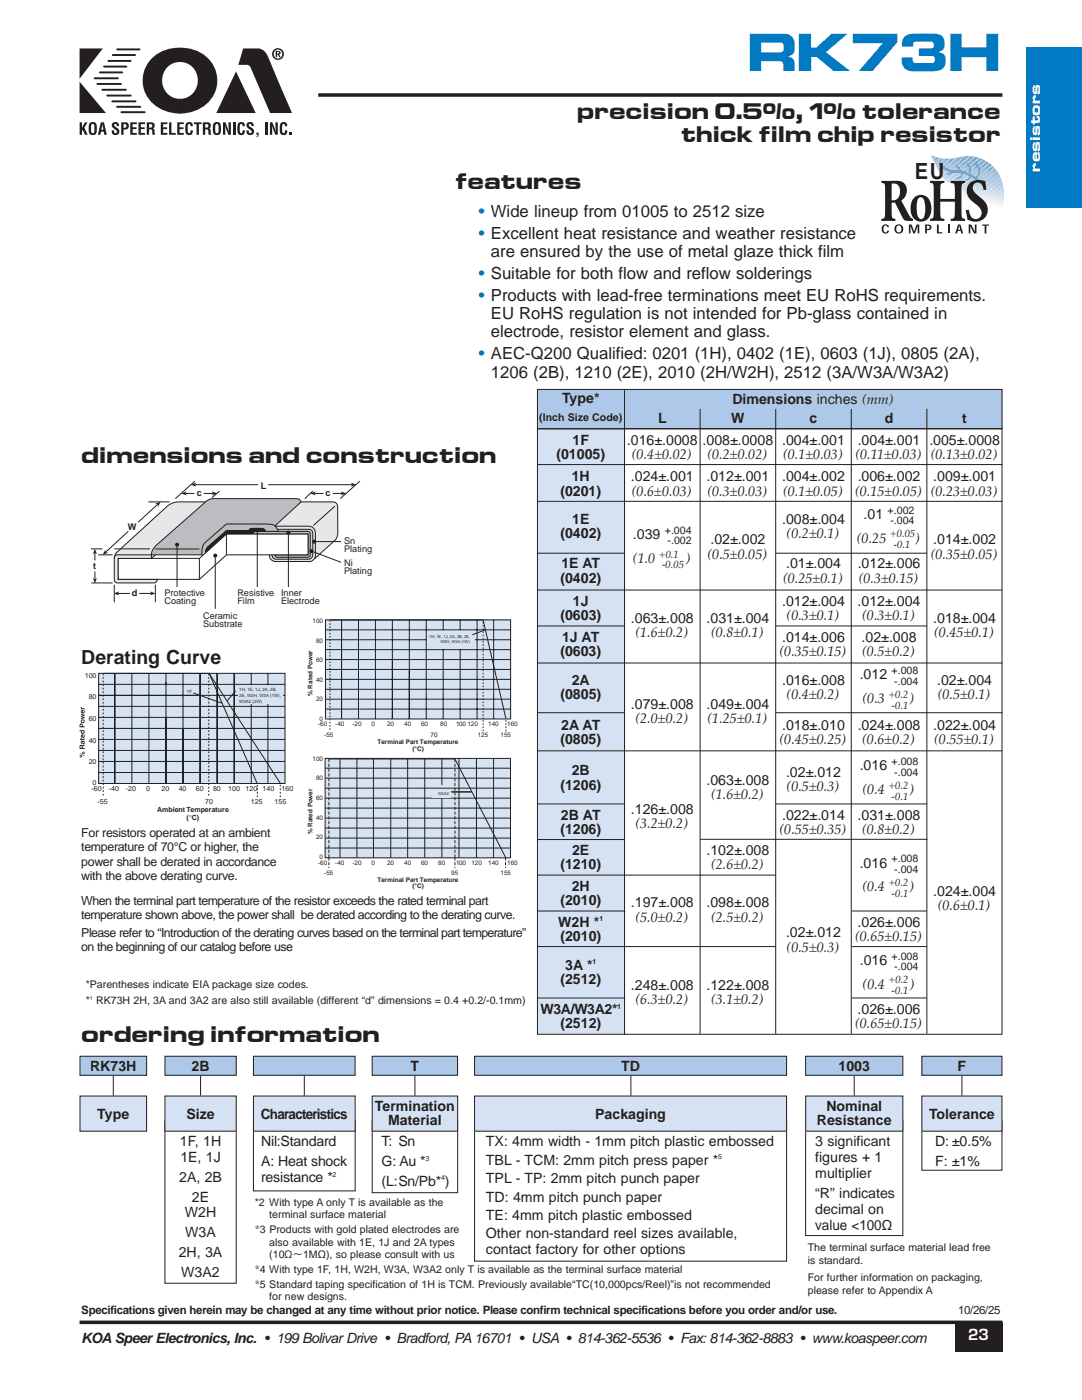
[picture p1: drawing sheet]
<svg xmlns="http://www.w3.org/2000/svg" width="216mm" height="279mm" viewBox="0 0 216 279" stroke-linecap="round" stroke-linejoin="round" font-family="sans-serif">
<path d="M63.5 19h136.5" fill="none" stroke="#231f20" stroke-width=".71" stroke-linecap="butt"/>
<g fill="#231f20">
<path d="M15.9 9.7h4.6l-4.6 6z"/>
<path d="M15.9 16.3l5.2 6.3h-5.2z"/>
<path d="M47.1 14.3l3.9 8.3h-7.8z"/>
<path d="M48.5 9.7h3.1a2.44 2.44 0 0 1 1.9 1.7l4.8 11.2h-4.4l-3.8-9a1.41 1.41 0 0 0-1.8-.7h-.7z"/>
<path d="M30.3 11.6a7.6 7.6 0 0 1 5.6-2.1 1.57 1.57 0 0 1 .7 2.3l-.3 .4-.4 .2a3.7 3.7 0 0 0-3.6 3.6 3.7 3.7 0 0 0 3.6 3.7 1.61 1.61 0 0 1 .7 2.4l-.3 .4a6.2 6.2 0 0 1-4.5-.9 6.3 6.3 0 0 1-1.5-10z"/>
<path d="M35.5 9.7a6.1 6.1 0 0 1 4.4 .8 6.4 6.4 0 0 1 3.4 6.6 6.4 6.4 0 0 1-5.2 5.3l-2.2 .3a1.6 1.6 0 0 1-.6-2.4l.2-.4 .5-.2a3.7 3.7 0 0 0 3.5-3.7 3.7 3.7 0 0 0-3.6-3.6 1.54 1.54 0 0 1-.6-2.3z"/>
<path d="M15.9 24.4h.5v1.1l.5-1.1h.6l-.7 1.1 .7 1.4h-.5l-.5-1-.1 .3v.7h-.5z"/>
<path d="M22.5 24.5a.8 .8 0 0 1 1.2 .4l.1 .3h-.5l-.1-.4-.2-.1-.2 .1v.3a1.91 1.91 0 0 1 1 1.1 .77 .77 0 0 1-.9 .8 .77 .77 0 0 1-.6-1h.5l.1 .5 .3 .1a.36 .36 0 0 0 0-.6l-.6-.4a.72 .72 0 0 1-.1-1.1z"/>
<path d="M26 24.4h1.3v.4h-.8v.6h.7v.4h-.7v.7h.8v.4h-1.3z"/>
<path d="M27.6 24.4h1.3v.4h-.8v.6h.8v.4h-.8v.7h.8v.4h-1.3z"/>
<path d="M32.1 24.4h1.3v.4h-.8v.6h.7v.4h-.7v.7h.8v.4h-1.3z"/>
<path d="M33.7 24.4h.5v2.1h.9v.4h-1.4z"/>
<path d="M35.4 24.4h1.3v.4h-.9v.6h.8v.4h-.8v.7h.9v.4h-1.3z"/>
<path d="M37.2 24.6a.74 .74 0 0 1 .9-.2 .74 .74 0 0 1 .4 .8h-.5l-.1-.4-.1-.1-.3 .1v1.5l.3 .3 .2-.1v-.5h.5a.77 .77 0 0 1-.7 1 .77 .77 0 0 1-.8-.8v-1.1z"/>
<path d="M38.7 24.4h1.5v.4h-.5v2.1h-.5v-2.1h-.5z"/>
<path d="M44.5 24.4h.5l.7 1.9-.1-1.9h.5v2.5h-.5l-.7-1.9 .1 1.9h-.5z"/>
<path d="M46.5 24.4h.5v2.5h-.5z"/>
<path d="M47.6 24.6a.74 .74 0 0 1 .9-.2 .74 .74 0 0 1 .4 .8h-.5l-.1-.4-.1-.1-.3 .1v1.5l.3 .3 .1-.1 .1-.5h.5a.77 .77 0 0 1-.7 1 .77 .77 0 0 1-.8-.8v-1.1z"/>
<path d="M49.4 24.5a.8 .8 0 0 1 1.2 .4v.3h-.4l-.1-.4-.2-.1-.2 .1v.3a1.9 1.9 0 0 1 1 1.1 .77 .77 0 0 1-.9 .8 .77 .77 0 0 1-.6-1h.4l.1 .5 .4 .1a.36 .36 0 0 0-.1-.6l-.5-.4a.72 .72 0 0 1-.1-1.1z"/>
<path d="M51.2 26.5h.4v.6l-.4 .3 .2-.5h-.2z"/>
<path d="M53 24.4h.4v2.5h-.4z"/>
<path d="M53.9 24.4h.4l.7 1.9v-1.9h.4v2.5h-.5l-.6-1.9v1.9h-.4z"/>
<path d="M56 24.6a.74 .74 0 0 1 .9-.2 .74 .74 0 0 1 .4 .8h-.4l-.1-.4-.2-.1-.2 .1-.1 1.5 .3 .3 .2-.1 .1-.5h.4a.77 .77 0 0 1-.6 1 .77 .77 0 0 1-.9-.8v-1.1z"/>
<path d="M57.8 26.5h.4v.4h-.4z"/>
<path d="M54.6 10.8a.88 .88 0 0 1 1.7 0 .88 .88 0 0 1-1.7 0zM54.3 10.8a1.18 1.18 0 0 0 2.3 0 1.18 1.18 0 0 0-2.3 0zM55 10.1v1.3h.3v-.5h.1l.3 .5h.3l-.3-.5 .3-.2-.1-.4zM55.3 10.4h.3l.1 .2-.4 .1z"/>
<path d="M17.9 24.6l-.2 1.2a.86 .86 0 0 0 .8 1.2 .86 .86 0 0 0 .8-1.2v-.3a.86 .86 0 0 0-.3-1.1 .86 .86 0 0 0-1.1 .2zM18.3 24.8l.2-.1 .2 .1 .1 .3v1.2l-.3 .3-.3-.3z"/>
<path d="M20.1 24.4l-.6 2.5h.5l.1-.6h.6l.1 .6h.5l-.5-2.5zM20.4 24.7l.2 1.2h-.4z"/>
<path d="M24.2 24.4v2.5h.4v-1a.77 .77 0 0 0 1.1-.5 .77 .77 0 0 0-.6-1zM24.6 24.8a.39 .39 0 0 1 .6 .3l-.1 .4h-.5z"/>
<path d="M29.3 24.4v2.5h.4l.1-1.1a.45 .45 0 0 1 .5 .2 .45 .45 0 0 1 .1 .5v.4h.5l-.1-.6a.51 .51 0 0 0-.3-.7 .63 .63 0 0 0 .3-.7 .63 .63 0 0 0-.6-.5zM29.7 24.8l.6 .1a.37 .37 0 0 1-.2 .6h-.4z"/>
<path d="M40.5 24.4v2.5h.4l.1-1.1a.45 .45 0 0 1 .5 .2 .45 .45 0 0 1 .1 .5v.4h.5l-.1-.6a.51 .51 0 0 0-.3-.7 .63 .63 0 0 0 .3-.7 .63 .63 0 0 0-.6-.5zM40.9 24.8l.6 .1a.37 .37 0 0 1-.2 .6h-.4z"/>
<path d="M42.7 24.6l-.2 1.2a.86 .86 0 0 0 .8 1.2 .86 .86 0 0 0 .8-1.2v-.3a.86 .86 0 0 0-.4-1.1 .86 .86 0 0 0-1 .2zM43 24.8l.3-.1 .2 .1 .1 .3v1.2l-.3 .3-.3-.3z"/>
</g>
<path d="M18.9 15.6h4.6M19.4 16.8h4.7M19.9 14.5h4.5M20.4 17.9h4.7M20.8 13.3h4.4M21.4 19.1h4.7M21.6 12.2h4.5M22.5 11h4.5M23.4 9.9h4.4M22.4 20.2h4.6M23.4 21.3h4.6M24.2 22.4h4.7" fill="none" stroke="#231f20" stroke-width=".39"/>
<path d="M53.1 105.4l6.5-5.2h6.9a.94 .94 0 0 1 .9 1v5.2l-.2 .8-.3 .6-4.5 4-.7 .3h-6.7l-.7-.3a1.18 1.18 0 0 1-.5-1.1z" fill="#e6e7e9"/>
<path d="M53.1 105.4l6.5-5.2h6.9a.94 .94 0 0 1 .9 1v5.2l-.2 .8-.3 .6-4.5 4-.7 .3h-6.7l-.7-.3a1.18 1.18 0 0 1-.5-1.1z" fill="none" stroke="#231f20" stroke-width=".2"/>
<path d="M55.4 105.6l6.4 .1a.94 .94 0 0 1 .6 1.1v3.9l-.1 .5-.4 .3-6.9 .1-.5-.2-.2-.7z" fill="#d1d2d4"/>
<path d="M55.4 105.6l6.4 .1a.94 .94 0 0 1 .6 1.1v3.9l-.1 .5-.4 .3-6.9 .1-.5-.2-.2-.7z" fill="none" stroke="#231f20" stroke-width=".2"/>
<path d="M50.5 106l11.2 .1 .2 .4-.1 4.5-.3 .2h-6.2l-.2-.1-.3-.4h6.7v-4.1h-11.3z" fill="#bcbdc0"/>
<path d="M50.5 106l11.2 .1 .2 .4-.1 4.5-.3 .2h-6.2l-.2-.1-.3-.4h6.7v-4.1h-11.3z" fill="none" stroke="#231f20" stroke-width=".2"/>
<path d="M40.4 109.3l4.9-4.3 5.1-.1 3.2 .2-.4 .9h-2.3l-.5 .5-.1 .5-4.9 .3-4.4 3.8z" fill="#231f20"/>
<path d="M40.4 109.3l4.9-4.3 5.1-.1 3.2 .2-.4 .9h-2.3l-.5 .5-.1 .5-4.9 .3-4.4 3.8z" fill="none" stroke="#231f20" stroke-width=".2"/>
<path d="M29.5 110.3h11.5v1.4h-11.5z" fill="#fff"/>
<path d="M29.5 110.3h11.5v1.4h-11.5z" fill="none" stroke="#231f20" stroke-width=".2"/>
<path d="M23.3 110.2l9.8-8.9a3.7 3.7 0 0 1 2.6-1.1h5.8l-11.3 11.2h-7.4l.2-.7z" fill="#e6e7e9"/>
<path d="M23.3 110.2l9.8-8.9a3.7 3.7 0 0 1 2.6-1.1h5.8l-11.3 11.2h-7.4l.2-.7z" fill="none" stroke="#231f20" stroke-width=".2"/>
<path d="M31.1 108.9l10.1-8.9 .8-.4 17.2-.1a.85 .85 0 0 1 .9 .7l-5.3 4.8 .7 1h-2.5l-.2-.3-.5-.3-2.1 .1-.3 .1-.2 .3h-4.5l-3.9 3.3-.3 .7v.8h-10.8l.2-.8z" fill="#bcbdc0"/>
<path d="M31.1 108.9l10.1-8.9 .8-.4 17.2-.1a.85 .85 0 0 1 .9 .7l-5.3 4.8 .7 1h-2.5l-.2-.3-.5-.3-2.1 .1-.3 .1-.2 .3h-4.5l-3.9 3.3-.3 .7v.8h-10.8l.2-.8z" fill="none" stroke="#231f20" stroke-width=".2"/>
<path d="M23.6 111.4h16.2l5.4-4.8h16.3v4.1h-16.3l-5.4 4.9h-16.2z" fill="#fff"/>
<path d="M23.6 111.4h16.2l5.4-4.8h16.3v4.1h-16.3l-5.4 4.9h-16.2zM31 109.6h8.8M39.8 111.4v4.2M45.2 106.6v4.1M54.9 105l-.5-.3-1.1-.1h-8.1l-4.3 3.7-.5 .8-.1 1.6" fill="none" stroke="#231f20" stroke-width=".2"/>
<path d="M23 110.9l.5-.2h6.7v.7h-6.6v4.2h7.8a.7 .7 0 0 1-.7 .7h-7.2a.65 .65 0 0 1-.7-.6v-4.3z" fill="#e6e7e9"/>
<path d="M23 110.9l.5-.2h6.7v.7h-6.6v4.2h7.8a.7 .7 0 0 1-.7 .7h-7.2a.65 .65 0 0 1-.7-.6v-4.3zM35.3 109v8.2M54.9 105h6.1a1.53 1.53 0 0 1 1.9 1.9v4.1l-.2 .5M66.9 101l-4.4 3.9" fill="none" stroke="#231f20" stroke-width=".2"/>
<circle cx="35.3" cy="108.7" r=".4" fill="#231f20"/>
<path d="M57.5 106.6v10.6" fill="none" stroke="#231f20" stroke-width=".2"/>
<circle cx="57.5" cy="106.3" r=".4" fill="#231f20"/>
<path d="M51.3 106.1v11.1" fill="none" stroke="#231f20" stroke-width=".2"/>
<circle cx="51.3" cy="105.7" r=".4" fill="#231f20"/>
<path d="M43 111.2v10.3" fill="none" stroke="#231f20" stroke-width=".2"/>
<circle cx="43" cy="110.9" r=".4" fill="#231f20"/>
<path d="M63 108.1h5.1" fill="none" stroke="#231f20" stroke-width=".2"/>
<circle cx="62.7" cy="108.1" r=".4" fill="#231f20"/>
<path d="M62.5 110.1l5.6 2.1" fill="none" stroke="#231f20" stroke-width=".2"/>
<circle cx="62.1" cy="110" r=".4" fill="#231f20"/>
<path d="M38.9 96.7h12.6" fill="none" stroke="#231f20" stroke-width=".2"/>
<path d="M38.1 96.7l1.1-.4-.3 .4 .3 .4z" fill-rule="evenodd" fill="#231f20"/>
<path d="M53.5 96.7h16.8" fill="none" stroke="#231f20" stroke-width=".2"/>
<path d="M70 96.3l1.1 .4-1.1 .4 .3-.4z" fill-rule="evenodd" fill="#231f20"/>
<path d="M38.9 96l-3.9 3.5M62.7 98.5h1.8M71.8 96l-3.9 3.5" fill="none" stroke="#231f20" stroke-width=".2"/>
<path d="M61.9 98.5l1.1-.4-.3 .4 .3 .4z" fill-rule="evenodd" fill="#231f20"/>
<path d="M66.4 98.5h1.9" fill="none" stroke="#231f20" stroke-width=".2"/>
<path d="M68 98.1l1.1 .4-1.1 .4 .3-.4z" fill-rule="evenodd" fill="#231f20"/>
<path d="M37 98.5h1.8M62.4 98l-1.6 1.5" fill="none" stroke="#231f20" stroke-width=".2"/>
<path d="M36.2 98.5l1-.4-.2 .4 .2 .4z" fill-rule="evenodd" fill="#231f20"/>
<path d="M40.6 98.5h1.9" fill="none" stroke="#231f20" stroke-width=".2"/>
<path d="M42.3 98.1l1 .4-1 .4 .2-.4z" fill-rule="evenodd" fill="#231f20"/>
<path d="M43.8 98l-1.5 1.3M18.2 116.3h4.3M18.9 110.3v1.5M19.6 110.7h2.9M29.6 100.2h4.3" fill="none" stroke="#231f20" stroke-width=".2"/>
<path d="M18.9 109.5l.4 1.1-.4-.3-.4 .3z" fill-rule="evenodd" fill="#231f20"/>
<path d="M18.9 114.1v1.5" fill="none" stroke="#231f20" stroke-width=".2"/>
<path d="M18.5 115.4l.4 .2 .4-.2-.4 1z" fill-rule="evenodd" fill="#231f20"/>
<path d="M25.6 106l-4.5 4.2" fill="none" stroke="#231f20" stroke-width=".2"/>
<path d="M21 109.7l.1 .5 .5 .1-1.1 .4z" fill-rule="evenodd" fill="#231f20"/>
<path d="M31.5 100.7l-3.9 3.5" fill="none" stroke="#231f20" stroke-width=".2"/>
<path d="M31 100.5l1.1-.4-.6 1v-.4z" fill-rule="evenodd" fill="#231f20"/>
<path d="M23.5 118.4h2.4" fill="none" stroke="#231f20" stroke-width=".2"/>
<path d="M22.7 118.4l1.1-.4-.3 .4 .3 .4z" fill-rule="evenodd" fill="#231f20"/>
<path d="M27.8 118.4h2.4" fill="none" stroke="#231f20" stroke-width=".2"/>
<path d="M29.9 118l1.1 .4-1.1 .4 .3-.4z" fill-rule="evenodd" fill="#231f20"/>
<path d="M18.2 109.5h2.2M22.8 109.5h7.1M22.8 116.7v3.5M31 116.7v3.5" fill="none" stroke="#231f20" stroke-width=".2"/>
<path d="M107.2 85.6h17.4v120.7h-17.4z" fill="#d4e2f3"/>
<path d="M107.2 77.6h92.8v8h-92.8z" fill="#adc8e8"/>
<path d="M107.2 77.7h92.7v128.7h-92.7zM107.2 85.6h92.8M139.7 81.6v124.7M154.8 81.6v124.7M169.9 81.6v124.7M184.9 81.6v124.7M107.2 100.1h92.8M107.2 149.8h92.8" fill="none" stroke="#231f20" stroke-width=".2"/>
<path d="M15.9 204.4h89.8v6.4h-89.8z" fill="#fff"/>
<path d="M32.9 223.8h14.2v32.3h-14.2zM74.3 223.8h17v14.2h-17zM94.7 223.8h62.3v27.9h-62.3zM160.8 223.5h19.3v23.1h-19.3zM183.9 223.8h16v9.7h-16z" fill="none" stroke="#231f20" stroke-width=".2"/>
<path d="M16 210.8h13.3v3.8h-13.3z" fill="#adc8e8"/>
<path d="M16 210.8h13.3v3.8h-13.3z" fill="none" stroke="#231f20" stroke-width=".2"/>
<path d="M16 218.7h13.3v7h-13.3z" fill="#d4e2f3"/>
<path d="M16 218.7h13.3v7h-13.3z" fill="none" stroke="#231f20" stroke-width=".2"/>
<path d="M32.9 218.7h14.2v7h-14.2z" fill="#d4e2f3"/>
<path d="M32.9 218.7h14.2v7h-14.2z" fill="none" stroke="#231f20" stroke-width=".2"/>
<path d="M160.8 218.7h19.3v7h-19.3z" fill="#d4e2f3"/>
<path d="M160.8 218.7h19.3v7h-19.3z" fill="none" stroke="#231f20" stroke-width=".2"/>
<path d="M183.9 218.7h16v7h-16z" fill="#d4e2f3"/>
<path d="M183.9 218.7h16v7h-16z" fill="none" stroke="#231f20" stroke-width=".2"/>
<path d="M74.3 218.7h17v7h-17z" fill="#d4e2f3"/>
<path d="M74.3 218.7h17v7h-17z" fill="none" stroke="#231f20" stroke-width=".2"/>
<path d="M94.7 218.7h62.3v7h-62.3z" fill="#d4e2f3"/>
<path d="M22.6 214.7v3.9M94.7 218.7h62.3v7h-62.3z" fill="none" stroke="#231f20" stroke-width=".2"/>
<path d="M32.9 210.8h14.2v3.8h-14.2z" fill="#adc8e8"/>
<path d="M32.9 210.8h14.2v3.8h-14.2zM40 214.7v3.9" fill="none" stroke="#231f20" stroke-width=".2"/>
<path d="M94.7 210.8h62.3v3.8h-62.3z" fill="#adc8e8"/>
<path d="M94.7 210.8h62.3v3.8h-62.3zM125.9 214.7v3.9" fill="none" stroke="#231f20" stroke-width=".2"/>
<path d="M160.8 210.8h19.3v3.8h-19.3z" fill="#adc8e8"/>
<path d="M160.8 210.8h19.3v3.8h-19.3zM170.5 214.7v3.9" fill="none" stroke="#231f20" stroke-width=".2"/>
<path d="M183.9 210.8h16v3.8h-16z" fill="#adc8e8"/>
<path d="M183.9 210.8h16v3.8h-16zM191.9 214.7v3.9" fill="none" stroke="#231f20" stroke-width=".2"/>
<path d="M74.3 210.8h17v3.8h-17z" fill="#adc8e8"/>
<path d="M74.3 210.8h17v3.8h-17zM82.8 214.7v3.9M50.6 223.8h20.3v13.9h-20.3z" fill="none" stroke="#231f20" stroke-width=".2"/>
<path d="M50.6 218.7h20.3v7h-20.3z" fill="#d4e2f3"/>
<path d="M50.6 218.7h20.3v7h-20.3z" fill="none" stroke="#231f20" stroke-width=".2"/>
<path d="M50.6 210.8h20.3v3.8h-20.3z" fill="#adc8e8"/>
<path d="M107.2 174.6h47.6M50.6 210.8h20.3v3.8h-20.3zM60.7 214.7v3.9" fill="none" stroke="#231f20" stroke-width=".2"/>
<path d="M186.1 30.9l14.3 2v.3z" fill="#649fd3"/>
<path d="M186 30.9l14.4 2.3v.2z" fill="#68a1d3"/>
<path d="M186 30.9l14.4 2.5v.2z" fill="#6ba4d5"/>
<path d="M185.9 30.9l14.5 2.8v.2z" fill="#6da6d7"/>
<path d="M185.9 30.9l14.5 3v.2z" fill="#71a7d8"/>
<path d="M185.8 30.9l14.6 3.3v.2z" fill="#77a9d8"/>
<path d="M185.8 30.9l14.6 3.5v.2z" fill="#7aabd9"/>
<path d="M185.8 31l14.6 3.6v.3l-14.7-3.7z" fill="#7faeda"/>
<path d="M185.7 31.2l14.7 3.7v.2l-14.7-3.7z" fill="#82afda"/>
<path d="M185.7 31.5l14.7 3.6v.2l-14.7-3.6z" fill="#88b1da"/>
<path d="M185.7 31.7l14.7 3.7v.2l-14.7-3.7z" fill="#8db4db"/>
<path d="M185.7 32l14.7 3.6v.2l-14.7-3.6z" fill="#91b6dd"/>
<path d="M185.7 32.2l14.7 3.7v.2l-14.7-3.7z" fill="#95b7dd"/>
<path d="M185.7 32.4l14.7 3.7v.2l-14.7-3.6z" fill="#99bbe0"/>
<path d="M185.7 32.7l14.7 3.6v.3l-14.7-3.7z" fill="#9dbde1"/>
<path d="M185.7 32.9l14.7 3.7v.2l-14.7-3.7z" fill="#a2c0e2"/>
<path d="M185.7 33.2l14.7 3.6v.2l-14.7-3.6z" fill="#a4c2e3"/>
<path d="M185.7 33.4l14.7 3.7v.2l-14.7-3.7z" fill="#a9c4e3"/>
<path d="M185.7 33.7l14.7 3.6v.2l-14.7-3.6z" fill="#adc6e3"/>
<path d="M185.7 33.9l14.7 3.7v.2l-14.7-3.7z" fill="#b2c9e4"/>
<path d="M185.7 34.1l14.7 3.7v.2l-14.7-3.6z" fill="#b7cce6"/>
<path d="M185.7 34.4l14.7 3.6v.3l-14.7-3.7z" fill="#bbcfe7"/>
<path d="M185.7 34.6l14.7 3.7v.2l-14.7-3.7z" fill="#bfd1e8"/>
<path d="M185.7 34.9l14.7 3.6v.2l-14.7-3.6z" fill="#c4d4ea"/>
<path d="M185.7 35.1l14.7 3.7v.2l-14.7-3.7z" fill="#c8d8ed"/>
<path d="M185.7 35.4l14.7 3.6v.2l-14.7-3.6z" fill="#cedcee"/>
<path d="M185.7 35.6l14.7 3.6v.3l-14.7-3.7z" fill="#d2e0f0"/>
<path d="M185.7 35.8l14.7 3.7v.2l-14.7-3.6z" fill="#d6e3f2"/>
<path d="M185.7 36.1l14.7 3.6v.3l-14.7-3.7z" fill="#d9e5f2"/>
<path d="M185.7 36.3l14.7 3.7-.1 .2-14.6-3.7z" fill="#e0e7f1"/>
<path d="M185.7 36.6l14.6 3.6v.2l-14.6-3.6z" fill="#e5ebf1"/>
<path d="M185.7 36.8l14.5 3.7v.2l-14.5-3.7z" fill="#e9edf2"/>
<path d="M185.7 37l14.5 3.7-.1 .2-14.4-3.6z" fill="#edf0f4"/>
<path d="M185.7 37.3l14.4 3.6v.3l-14.4-3.7z" fill="#f1f4f6"/>
<path d="M185.7 37.5l14.4 3.7-.1 .2-14.3-3.6z" fill="#f7f9f9"/>
<path d="M185.7 37.8l14.3 3.6v.2l-14.3-3.6z" fill="#fcfcfc"/>
<g fill="#fff">
<path d="M185.7 38l14.3 3.7-.1 .2-14.2-3.7z"/>
<path d="M185.7 38.1l14.2 3.7-.4 1.7-13.8-3.6z"/>
<path d="M185.7 39.9l13.8 3.7-.4 1.3-13.4-3.2z"/>
</g>
<path d="M187.5 32.6a3.6 3.6 0 0 0 3.6 1.6l2 .5 1.2 .6 1 .9" fill="none" stroke="#649fd3" stroke-width=".49"/>
<g fill="#231f20">
<path d="M176.2 45l.5-.2a.65 .65 0 0 1 .7 .5h-.4a.35 .35 0 0 0-.2-.3 .35 .35 0 0 0-.4 .2 .9 .9 0 0 0 .3 1.2l.4-.4 .3 .1a.81 .81 0 0 1-1.1 .4 .81 .81 0 0 1-.3-1.1z"/>
<path d="M187 44.8h.3v1.6h.7v.2h-1z"/>
<path d="M189.1 44.8h.4v1.8h-.4z"/>
<path d="M196 44.8h1.3v.2h-.5v1.6h-.3v-1.6h-.5z"/>
<path d="M185.6 36.1h2.8v.4h-.3a.82 .82 0 0 0-.5 1.1v2.1h2.9a6 6 0 0 0-.2-3.1l-.6-.1v-.4h2.9v.4h-.4a1.34 1.34 0 0 0-.3 1.5v4.7a.71 .71 0 0 0 .7 1v.4h-2.9v-.4l.4-.1 .4-.4v-2.9h-2.9v2.5a.68 .68 0 0 0 .2 .7 .68 .68 0 0 0 .6 .2v.4h-2.8v-.4a.68 .68 0 0 0 .7-1v-5.5l-.2-.6-.5-.1z"/>
<path d="M193.5 36.5a3 3 0 0 1 3.1-.3l.2 1.6-.5 .1a1.26 1.26 0 0 0-1.8-1.3 1.33 1.33 0 0 0 .4 2.2l.4 .3a3.2 3.2 0 0 1 1.7 3.3 2.63 2.63 0 0 1-4 1.4l-.3-1.8 .6-.2 .1 .5a1.27 1.27 0 0 0 .9 1.4 1.27 1.27 0 0 0 1.5-.8 2.63 2.63 0 0 0-1.6-2.6 2.48 2.48 0 0 1-.7-3.8z"/>
</g>
<g fill="#231f20">
<path d="M179 45.2l.3-.2a.68 .68 0 0 1 .6 .8 .68 .68 0 0 1-.7 .5 .81 .81 0 0 1-.2-1.1zM178.5 45.7a.92 .92 0 0 0 1.8 0 .92 .92 0 0 0-1.8 0z" fill-rule="evenodd"/>
<path d="M181.4 44.8h.5l.5 1.4 .5-1.4h.5v1.8h-.3v-1.5l-.5 1.5h-.4l-.5-1.5v1.5h-.3z" fill-rule="evenodd"/>
<path d="M185 45l.4 .1a.33 .33 0 0 1 .1 .4 .33 .33 0 0 1-.3 .2h-.2zM184.6 44.8v1.8h.4v-.7a.6 .6 0 0 0 .8-.4 .6 .6 0 0 0-.6-.7z" fill-rule="evenodd"/>
<path d="M191.4 45l.2 .9h-.4zM191.2 44.8l-.6 1.8h.4l.1-.5h.6l.1 .5h.4l-.6-1.8z" fill-rule="evenodd"/>
<path d="M193.3 44.8h.5l.7 1.5v-1.5h.3v1.8h-.5l-.7-1.5v1.5h-.3z" fill-rule="evenodd"/>
<path d="M177.9 36.6a1.34 1.34 0 0 1 1.7 1.6 1.5 1.5 0 0 1-1.7 1.8zM175.9 36.1v.4l.6 .2 .1 .3v5.9a.64 .64 0 0 1-.7 .8v.4h2.8v-.4l-.6-.2-.1-.3-.1-2.7 .7-.1 1.4 2.8a1.19 1.19 0 0 0 1.5 .9h.7v-.4l-.4-.2-.3-.4-1.7-3.1a2.09 2.09 0 0 0 1.2-2.2 2.09 2.09 0 0 0-1.9-1.7z" fill-rule="evenodd"/>
<path d="M183.4 39.5l.3-.1a1.34 1.34 0 0 1 .9 1.4v1.2a2.2 2.2 0 0 1-.5 1.6 .85 .85 0 0 1-1.1-.9l-.1-1.3a2.72 2.72 0 0 1 .5-1.9zM182.3 39.6a3.4 3.4 0 0 0 .4 4.3 2.02 2.02 0 0 0 3.1-1.6 2.8 2.8 0 0 0-1.7-3.4 1.88 1.88 0 0 0-1.8 .7z" fill-rule="evenodd"/>
</g>
<path d="M190.1 34.2v.2l-.3 .1-.7 .3M190.9 33.2l.5 .4 .1 .4v.4M192 34.5a.95 .95 0 0 1-.5 .9l-.6 .3M193 32.7a1.62 1.62 0 0 1 .4 1.9M193.7 35a1.12 1.12 0 0 1-.8 .9M194.8 32.8a1.9 1.9 0 0 1-.2 2.9" fill="none" stroke="#649fd3" stroke-width=".31"/>
<path d="M107.2 85.6h92.8M107.2 181.8h17.5M107.2 188.9h47.6M107.2 199.2h17.5M169.9 181.8h15.1M169.9 188.9h15.1M169.9 199.2h15.1" fill="none" stroke="#231f20" stroke-width=".2"/>
<path d="M204.8 9.5h11.1v32h-11.1z" fill="#007bc3"/>
<path d="M15.9 263.9h184.1" fill="none" stroke="#231f20" stroke-width=".71" stroke-linecap="butt"/>
<path d="M190.5 263.9h9.5v6h-9.5z" fill="#231f20"/>
<path d="M19.7 134.4h37.2v22h-37.2z" fill="#d6e3f2"/>
<g fill="none" stroke="#231f20" stroke-width=".2">
<path d="M19.7 134.4h37.2v22h-37.2zM19.7 136.6h37.2zM20.6 134.4h21.1l9.6 21.9M22.9 134.4v22zM26.3 134.4v22M29.7 134.4v22M33.1 136.2v20.2v-13.2M33.1 134.4v2.1M36.5 138.8v17.6v-11M36.5 134.4v4.6M38.6 138.3l5.7 2M39.4 138.8h-19.7h27.8"/>
<path d="M39.9 134.4v22zM41.7 134.4l14.2 21.9M43.3 134.4v22zM46.7 134.4v22zM47 137.9l-1.7 2M50.1 134.4v2.2M53.5 134.4v2.2M56.4 138.8h.4M19.7 141h37.2zM19.7 143.2h37.2zM19.7 145.4h37.2zM19.7 147.6h37.2z"/>
<path d="M19.7 149.8h37.2zM19.7 152h37.2zM19.7 154.2h37.2zM50.1 140.5v15.9M53.5 140.5v15.9"/>
</g>
<path d="M20.6 158.8v-24.4M41.7 158.8v-24.4M51.3 159.1v-2.7M55.9 159.1v-2.7" fill="none" stroke="#231f20" stroke-width=".2" stroke-dasharray=".4 .4" stroke-linecap="butt"/>
<g fill="#231f20">
<path d="M15.9 150.3l1 .6zM16 150.9a.15 .15 0 0 1 .3 0 .15 .15 0 0 1-.3 0zM15.9 150.9a.26 .26 0 0 0 .5 0 .26 .26 0 0 0-.5 0zM16.5 150.3a.15 .15 0 0 1 .3 0 .15 .15 0 0 1-.3 0zM16.4 150.3a.26 .26 0 0 0 .5 0 .26 .26 0 0 0-.5 0z" fill-rule="evenodd"/>
<path d="M16.1 148.9h.2v.4h-.3zM15.9 148.7v.8h1v-.2h-.4v-.4l.4-.1v-.2l-.5 .2-.2-.2z" fill-rule="evenodd"/>
<path d="M16.5 148l.2 .1v.2h-.1zM16.2 147.9v.5l.2 .1v-.5l.1 .4h.4v-.6z" fill-rule="evenodd"/>
<path d="M16.3 146.8h.1v.3zM16.3 146.6l-.2 .3 .1 .2a.42 .42 0 0 0 .4 .1 .42 .42 0 0 0 .3-.3l-.2-.3v.3l-.1 .2v-.5z" fill-rule="evenodd"/>
<path d="M16.4 146h.3v.1l-.3 .1zM15.9 145.7v.2h.3v.1a.37 .37 0 0 0 .3 .5 .37 .37 0 0 0 .4-.5v-.3z" fill-rule="evenodd"/>
<path d="M16.1 144.6h.2v.3h-.3zM15.9 144.5v.7h1v-.3h-.4l-.2-.5z" fill-rule="evenodd"/>
<path d="M16.3 144a.21 .21 0 0 1 .4 0 .21 .21 0 0 1-.4 0zM16.1 144a.4 .4 0 0 0 .8 0 .4 .4 0 0 0-.8 0z" fill-rule="evenodd"/>
<path d="M16.3 141.9h.1v.3zM16.3 141.7l-.2 .3 .1 .3a.42 .42 0 0 0 .4 .1 .42 .42 0 0 0 .3-.4l-.2-.3v.3l-.1 .2v-.5z" fill-rule="evenodd"/>
</g>
<g fill="#231f20">
<path d="M15.9 147.5l1-.2v.3l-.6 .2-.4-.1z"/>
<path d="M16.1 142.4l.8 .3v.2l-.6 .1 .6 .1v.2l-.8 .2v-.2l.6-.1-.6-.1v-.2l.6-.1-.6-.2z"/>
<path d="M16.1 141.1h.2l.1 .2 .5 .1v.2h-.8v-.2h.2z"/>
</g>
<path d="M64.9 123.7h37v19.8h-37z" fill="#d6e3f2"/>
<g fill="none" stroke="#231f20" stroke-width=".2">
<path d="M64.9 123.7h37v19.8h-37zM65 125.7h36.9zM65 129.7h36.9zM65 131.6h36.9zM65 133.6h36.9zM65 135.6h36.9zM65 137.6h36.9zM65 139.5h36.9zM65 127.7h20M65.8 123.7h30.6l4.5 19.7M68.2 123.7v19.8zM71.5 123.7v19.8"/>
<path d="M74.9 123.7v19.8M78.3 125.3v18.2v-11.9M78.3 123.7v2M81.7 127.7v15.8v-9.9M81.7 123.7v4.1M85.1 123.7v19.8M88.4 129.7v13.8zM88.4 123.7v2M91.8 123.7v2M91.8 129.7v13.8M94.8 127.7h7.1M95.2 123.7v19.8"/>
<path d="M96.9 125.7l-2.7 1M98.5 123.7v19.8M65 141.5h36.9z"/>
</g>
<path d="M65.8 145.7v-22M96.4 143.5v-19.8M96.4 145.9v-2.4M100.9 145.9v-2.4" fill="none" stroke="#231f20" stroke-width=".2" stroke-dasharray=".3 .3" stroke-linecap="butt"/>
<path d="M64.9 151.4h37v19.8h-37z" fill="#d6e3f2"/>
<g fill="none" stroke="#231f20" stroke-width=".2">
<path d="M64.9 151.4h37v19.8h-37zM64.9 155.3h36.9M64.9 159.3h36.9M65.6 151.5h25.2M67.8 151.4v19.8M71.2 151.4v19.8M74.5 151.4v19.8M78 151.4v19.8M81.3 151.4v19.8M84.8 151.4v19.8M88.2 151.4v19.8M91.6 151.4v19.8"/>
<path d="M95.1 151.4v19.8M98.5 151.4v19.8M64.9 163.3h36.9M64.9 167.3h36.9"/>
</g>
<path d="M65.6 151.5v19.7" fill="none" stroke="#231f20" stroke-width=".2" stroke-dasharray=".6 .3" stroke-linecap="butt"/>
<path d="M86.3 156.7h3.7v2.4h-3.7z" fill="#d6e3f2"/>
<path d="M90.8 151.5v19.7M65.6 171.1v2.1M90.8 171.1v2.1M100.9 171.1v2.1" fill="none" stroke="#231f20" stroke-width=".2" stroke-dasharray=".6 .3" stroke-linecap="butt"/>
<g fill="none" stroke="#231f20" stroke-width=".2">
<path d="M124.6 77.9v128.6M107.2 92.7h92.8M107.2 117.8h92.8M107.2 110.4h17.4M154.8 110.4h30.1M107.2 124.9h17.4M107.2 132.3h92.8M154.8 124.9h30.1M64.9 153.3h36.9M64.9 157.3h36.9M90 158h4.1M90.8 151.5l10.1 19.7"/>
<path d="M107.2 142.2h17.5M154.8 142.2h45.2M64.9 161.3h36.9M64.9 165.3h36.9M64.9 169.2h36.9M107.2 160.4h17.4M107.2 167.5h17.4M139.7 167.5h45.3M154.8 160.4h30.1"/>
</g>
<text font-size="9.2" fill="#007bc3" x="149.2" y="14.1">RK73H</text>
<text font-size="4.4" fill="#231f20" x="182.6" y="35.7">EU</text>
<g font-size="3.9" fill="#231f20">
<text x="115.2" y="23.8">precision 0.5%, 1% tolerance</text>
<text x="135.9" y="28.4">thick film chip resistor</text>
<text x="90.8" y="37.7">features</text>
<text x="16.2" y="92.4">dimensions and construction</text>
<text x="16.2" y="132.5">Derating Curve</text>
<text x="16.2" y="207.9">ordering information</text>
</g>
<text font-size="3.4" fill="#fff" x="193.2" y="267.5">23</text>
<g font-size="3.3" fill="#007bc3">
<text x="95.6" y="43.4">• Wide lineup from 01005 to 2512 size</text>
<text x="95.6" y="47.7">• Excellent heat resistance and weather resistance</text>
<text x="95.6" y="55.7">• Suitable for both flow and reflow solderings</text>
<text x="95.6" y="60">• Products with lead-free terminations meet EU RoHS requirements.</text>
<text x="95.6" y="71.7">• AEC-Q200 Qualified: 0201 (1H), 0402 (1E), 0603 (1J), 0805 (2A),</text>
</g>
<g font-size="3.3" fill="#231f20">
<text x="98" y="51.4">are ensured by the use of metal glaze thick film</text>
<text x="97.9" y="63.7">EU RoHS regulation is not intended for Pb-glass contained in</text>
<text x="97.9" y="67.4">electrode, resistor element and glass.</text>
<text x="98" y="75.3">1206 (2B), 1210 (2E), 2010 (2H/W2H), 2512 (3A/W3A/W3A2)</text>
</g>
<g font-size="2.8" fill="#231f20">
<text x="112.1" y="80.5">Type*</text>
<text x="146.1" y="80.7">Dimensions inches (mm)</text>
<text x="114.2" y="88.7">1F</text>
<text x="125.1" y="88.7">.016±.0008</text>
<text x="131.3" y="84.4">L</text>
<text x="140.2" y="88.7">.008±.0008</text>
<text x="145.9" y="84.4">W</text>
<text x="156.1" y="88.7">.004±.001</text>
<text x="161.5" y="84.4">c</text>
<text x="171.1" y="88.7">.004±.001</text>
<text x="176.5" y="84.4">d</text>
<text x="185.4" y="88.7">.005±.0008</text>
<text x="192" y="84.4">t</text>
<text x="111" y="91.6">(01005)</text>
<text x="126.1" y="91.6">(0.4±0.02)</text>
<text x="141.2" y="91.6">(0.2±0.02)</text>
<text x="156.3" y="91.6">(0.1±0.03)</text>
<text x="170.7" y="91.6">(0.11±0.03)</text>
<text x="185.7" y="91.6">(0.13±0.02)</text>
<text x="111.8" y="98.9">(0201)</text>
<text x="114.1" y="96.1">1H</text>
<text x="125.9" y="96.1">.024±.001</text>
<text x="126.1" y="98.9">(0.6±0.03)</text>
<text x="141" y="96.1">.012±.001</text>
<text x="141.2" y="98.9">(0.3±0.03)</text>
<text x="156.1" y="96.1">.004±.002</text>
<text x="156.3" y="98.9">(0.1±0.05)</text>
<text x="170.6" y="98.9">(0.15±0.05)</text>
<text x="171.1" y="96.1">.006±.002</text>
<text x="185.7" y="98.9">(0.23±0.03)</text>
<text x="186.2" y="96.1">.009±.001</text>
<text x="111.8" y="107.5">(0402)</text>
<text x="114.2" y="104.6">1E</text>
<text x="126.3" y="107.6">.039</text>
<text x="156.1" y="104.6">.008±.004</text>
<text x="157" y="107.5">(0.2±0.1)</text>
<text x="172.3" y="103.6">.01</text>
<text x="112" y="113.4">1E AT</text>
<text x="126.3" y="112.3">(1.0</text>
<text x="136.8" y="112.3">)</text>
<text x="141.2" y="111.5">(0.5±0.05)</text>
<text x="141.8" y="108.7">.02±.002</text>
<text x="156.9" y="113.4">.01±.004</text>
<text x="171" y="108.3">(0.25</text>
<text x="171.1" y="113.4">.012±.006</text>
<text x="182.6" y="108.3">)</text>
<text x="185.7" y="111.5">(0.35±0.05)</text>
<text x="186.2" y="108.7">.014±.002</text>
<text x="111.8" y="116.3">(0402)</text>
<text x="156.3" y="116.3">(0.25±0.1)</text>
<text x="171.3" y="116.3">(0.3±0.15)</text>
<text x="111.8" y="123.7">(0603)</text>
<text x="114.3" y="120.9">1J</text>
<text x="125.9" y="124.4">.063±.008</text>
<text x="141" y="124.4">.031±.004</text>
<text x="156.1" y="120.9">.012±.004</text>
<text x="157" y="123.8">(0.3±0.1)</text>
<text x="171.1" y="120.9">.012±.004</text>
<text x="172" y="123.8">(0.3±0.1)</text>
<text x="186.2" y="124.4">.018±.004</text>
<text x="111.8" y="130.9">(0603)</text>
<text x="112.2" y="128.1">1J AT</text>
<text x="126.8" y="127.2">(1.6±0.2)</text>
<text x="141.9" y="127.2">(0.8±0.1)</text>
<text x="155.6" y="130.9">(0.35±0.15)</text>
<text x="156.1" y="128.1">.014±.006</text>
<text x="171.9" y="128.1">.02±.008</text>
<text x="172" y="130.9">(0.5±0.2)</text>
<text x="186.4" y="127.2">(0.45±0.1)</text>
<text x="114.1" y="136.7">2A</text>
<text x="156.1" y="136.7">.016±.008</text>
<text x="171.5" y="135.6">.012</text>
<text x="187" y="136.7">.02±.004</text>
<text x="111.8" y="139.5">(0805)</text>
<text x="125.9" y="141.4">.079±.008</text>
<text x="141" y="141.4">.049±.004</text>
<text x="157" y="139.5">(0.4±0.2)</text>
<text x="172.1" y="140.3">(0.3</text>
<text x="181.5" y="140.3">)</text>
<text x="187.1" y="139.5">(0.5±0.1)</text>
<text x="111.8" y="148.4">(0805)</text>
<text x="112" y="145.6">2A AT</text>
<text x="126.8" y="144.3">(2.0±0.2)</text>
<text x="141.2" y="144.3">(1.25±0.1)</text>
<text x="155.6" y="148.4">(0.45±0.25)</text>
<text x="156.1" y="145.6">.018±.010</text>
<text x="171.1" y="145.6">.024±.008</text>
<text x="172" y="148.4">(0.6±0.2)</text>
<text x="186.2" y="145.6">.022±.004</text>
<text x="186.4" y="148.4">(0.55±0.1)</text>
<text x="114.1" y="154.7">2B</text>
<text x="156.8" y="155">.02±.012</text>
<text x="171.5" y="153.8">.016</text>
<text x="111.8" y="157.6">(1206)</text>
<text x="141" y="156.6">.063±.008</text>
<text x="141.9" y="159.4">(1.6±0.2)</text>
<text x="157" y="157.8">(0.5±0.3)</text>
<text x="172.1" y="158.5">(0.4</text>
<text x="181.5" y="158.5">)</text>
<text x="111.8" y="166.4">(1206)</text>
<text x="111.9" y="163.6">2B AT</text>
<text x="125.9" y="162.5">.126±.008</text>
<text x="126.8" y="165.3">(3.2±0.2)</text>
<text x="155.6" y="166.4">(0.55±0.35)</text>
<text x="156.1" y="163.6">.022±.014</text>
<text x="171.1" y="163.6">.031±.008</text>
<text x="172" y="166.4">(0.8±0.2)</text>
<text x="111.8" y="173.5">(1210)</text>
<text x="114.2" y="170.7">2E</text>
<text x="141" y="170.7">.102±.008</text>
<text x="141.9" y="173.5">(2.6±0.2)</text>
<text x="171.5" y="173.2">.016</text>
<text x="114.1" y="177.8">2H</text>
<text x="172.1" y="177.9">(0.4</text>
<text x="181.5" y="177.9">)</text>
<text x="186.2" y="178.8">.024±.004</text>
<text x="111.4" y="184.9">W2H *</text>
<text x="111.8" y="180.6">(2010)</text>
<text x="125.9" y="181.1">.197±.008</text>
<text x="126.8" y="183.9">(5.0±0.2)</text>
<text x="141" y="181.1">.098±.008</text>
<text x="141.9" y="183.9">(2.5±0.2)</text>
<text x="171.1" y="184.9">.026±.006</text>
<text x="187.1" y="181.6">(0.6±0.1)</text>
<text x="111.8" y="187.8">(2010)</text>
<text x="156.8" y="187.1">.02±.012</text>
<text x="157" y="189.9">(0.5±0.3)</text>
<text x="170.6" y="187.8">(0.65±0.15)</text>
<text x="111.8" y="196.3">(2512)</text>
<text x="112.8" y="193.5">3A *</text>
<text x="125.9" y="197.6">.248±.008</text>
<text x="141" y="197.6">.122±.008</text>
<text x="171.6" y="192.6">.016</text>
<text x="172.1" y="197.3">(0.4</text>
<text x="181.5" y="197.3">)</text>
<text x="107.9" y="202.3">W3A/W3A2*</text>
<text x="126.8" y="200.5">(6.3±0.2)</text>
<text x="141.9" y="200.5">(3.1±0.2)</text>
<text x="171.1" y="202.3">.026±.006</text>
<text x="111.8" y="205.2">(2512)</text>
<text x="170.6" y="205.2">(0.65±0.15)</text>
<text x="18" y="213.8">RK73H</text>
<text x="38.2" y="213.8">2B</text>
<text x="81.9" y="213.8">T</text>
<text x="123.9" y="213.8">TD</text>
<text x="167.3" y="213.8">1003</text>
<text x="191.1" y="213.8">F</text>
<text x="74.8" y="221.7">Termination</text>
<text x="164.9" y="221.7">Nominal</text>
<text x="19.4" y="223.4">Type</text>
<text x="37.2" y="223.4">Size</text>
<text x="52.1" y="223.4">Characteristics</text>
<text x="77.5" y="224.6">Material</text>
<text x="118.8" y="223.4">Packaging</text>
<text x="163" y="224.6">Resistance</text>
<text x="185.4" y="223.4">Tolerance</text>
<text x="35.9" y="228.7">1F, 1H</text>
<text x="36" y="231.9">1E, 1J</text>
<text x="52.1" y="228.7">Nil:Standard</text>
<text x="52.1" y="232.7">A: Heat shock</text>
<text x="76.1" y="228.7">T: Sn</text>
<text x="76.1" y="232.7">G: Au *</text>
<text x="97" y="228.7">TX: 4mm width - 1mm pitch plastic embossed</text>
<text x="97" y="232.4">TBL - TCM: 2mm pitch press paper *</text>
<text x="162.7" y="228.7">3 significant</text>
<text x="162.7" y="231.9">figures + 1</text>
<text x="186.6" y="228.7">D: ±0.5%</text>
<text x="186.6" y="232.7">F: ±1%</text>
<text x="35.7" y="235.9">2A, 2B</text>
<text x="38.3" y="239.8">2E</text>
<text x="52.1" y="235.9">resistance *</text>
<text x="76.2" y="236.6">(L:Sn/Pb* )</text>
<text x="97" y="236.1">TPL - TP: 2mm pitch punch paper</text>
<text x="97" y="239.8">TD: 4mm pitch punch paper</text>
<text x="162.7" y="235.1">multiplier</text>
<text x="162.7" y="239">“R” indicates</text>
<text x="36.9" y="243">W2H</text>
<text x="97" y="243.5">TE: 4mm pitch plastic embossed</text>
<text x="162.7" y="242.2">decimal on</text>
<text x="162.7" y="245.4">value &lt;100Ω</text>
<text x="35.7" y="250.8">2H, 3A</text>
<text x="37" y="246.9">W3A</text>
<text x="97" y="247.2">Other non-standard reel sizes available,</text>
<text x="97" y="250.3">contact factory for other options</text>
<text x="36.2" y="254.8">W3A2</text>
<text x="16.2" y="268.1">KOA Speer Electronics, Inc. • 199 Bolivar Drive • Bradford, PA 16701 • USA • 814-362-5536 • Fax: 814-362-8883 • www.koaspeer.com</text>
</g>
<text font-size="2.5" fill="#fff" x="207.5" y="34.2" transform="rotate(-90 207.5 34.2)">resistors</text>
<g font-size="2.5" fill="#231f20">
<text x="16.2" y="167.1">For resistors operated at an ambient</text>
<text x="16.2" y="169.9">temperature of 70°C or higher, the</text>
<text x="16.2" y="172.7">power shall be derated in accordance</text>
<text x="16.2" y="175.6">with the above derating curve.</text>
<text x="16.2" y="183.4">temperature shown above, the power shall be derated according to the derating curve.</text>
<text x="16.2" y="180.6">When the terminal part temperature of the resistor exceeds the rated terminal part</text>
<text x="16.2" y="189.8">on the beginning of our catalog before use</text>
<text x="16.2" y="187">Please refer to “Introduction of the derating curves based on the terminal part temperature”</text>
</g>
<g font-size="2.3" fill="#231f20">
<text x="16.2" y="262.2">Specifications given herein may be changed at any time without prior notice. Please confirm technical specifications before you order and/or use.</text>
<text x="191.2" y="262.2">10/26/25</text>
</g>
<g font-size="2.1" fill="#231f20">
<text x="107.6" y="84.1">(Inch Size Code)</text>
<text x="132.7" y="106.5">+.004</text>
<text x="177.1" y="102.5">+.002</text>
<text x="177.6" y="107.3">+0.05</text>
<text x="177.7" y="104.6">-.004</text>
<text x="131.5" y="111.3">+0.1</text>
<text x="132.1" y="113.4">-0.05</text>
<text x="133.2" y="108.7">-.002</text>
<text x="178.3" y="109.4">-0.1</text>
<text x="177.9" y="134.5">+.008</text>
<text x="178.4" y="136.7">-.004</text>
<text x="177.4" y="139.3">+0.2</text>
<text x="177.9" y="141.4">-0.1</text>
<text x="177.9" y="152.7">+.008</text>
<text x="178.4" y="154.8">-.004</text>
<text x="177.4" y="157.4">+0.2</text>
<text x="177.9" y="159.6">-0.1</text>
<text x="177.9" y="172.1">+.008</text>
<text x="177.4" y="176.9">+0.2</text>
<text x="177.9" y="179">-0.1</text>
<text x="178.4" y="174.2">-.004</text>
<text x="177.9" y="191.5">+.008</text>
<text x="17.1" y="197.1">*Parentheses indicate EIA package size codes.</text>
<text x="177.4" y="196.2">+0.2</text>
<text x="178.4" y="193.6">-.004</text>
<text x="17.1" y="200.3">* RK73H 2H, 3A and 3A2 are also still available (different “d” dimensions = 0.4 +0.2/-0.1mm)</text>
<text x="177.9" y="198.4">-0.1</text>
<text x="50.8" y="240.7">*2 With type A only T is available as the</text>
<text x="53.7" y="243.2">terminal surface material</text>
<text x="50.8" y="246.1">*3 Products with gold plated electrodes are</text>
<text x="53.7" y="248.6">also available with 1E, 1J and 2A types</text>
<text x="53.7" y="251.1">(10Ω〜1MΩ), so please consult with us</text>
<text x="161.2" y="249.6">The terminal surface material lead free</text>
<text x="50.8" y="254.1">*4 With type 1F, 1H, W2H, W3A, W3A2 only T is available as the terminal surface material</text>
<text x="50.8" y="257">*5 Standard taping specification of 1H is TCM. Previously available“TC(10,000pcs/Reel)”is not recommended</text>
<text x="161.2" y="252.4">is standard.</text>
<text x="161.2" y="255.6">For further information on packaging,</text>
<text x="53.7" y="259.5">for new designs.</text>
<text x="161.2" y="258.3">please refer to Appendix A</text>
</g>
<g font-size="1.8" fill="#231f20">
<text x="39.2" y="98.9">c</text>
<text x="52" y="97.6">L</text>
<text x="65" y="98.9">c</text>
<text x="25.5" y="105.8">W</text>
<text x="18.6" y="113.6">t</text>
<text x="68.6" y="113">Ni</text>
<text x="68.7" y="108.6">Sn</text>
<text x="68.7" y="110.2">Plating</text>
<text x="26.3" y="119">d</text>
<text x="32.8" y="119">Protective</text>
<text x="47.4" y="119">Resistive</text>
<text x="56.1" y="119">Inner</text>
<text x="68.6" y="114.6">Plating</text>
<text x="32.8" y="120.6">Coating</text>
<text x="40.5" y="123.5">Ceramic</text>
<text x="40.5" y="125.2">Substrate</text>
<text x="47.4" y="120.6">Film</text>
<text x="56.1" y="120.6">Electrode</text>
</g>
<g font-size="1.4" fill="#231f20">
<text x="16.9" y="135.2">100</text>
<text x="17.7" y="139.6">80</text>
<text x="17.7" y="143.9">60</text>
<text x="17.7" y="148.2">40</text>
<text x="17.7" y="152.5">20</text>
<text x="18.3" y="157.9">-60</text>
<text x="18.5" y="156.7">0</text>
<text x="19.5" y="160.6">-55</text>
<text x="21.7" y="157.9">-40</text>
<text x="25.1" y="157.9">-20</text>
<text x="29.2" y="157.9">0</text>
<text x="32.2" y="157.9">20</text>
<text x="35.7" y="157.9">40</text>
<text x="39.1" y="157.9">60</text>
<text x="40.9" y="160.6">70</text>
<text x="42.5" y="157.9">80</text>
<text x="45.6" y="157.9">100</text>
<text x="49" y="157.9">120</text>
<text x="50.1" y="160.6">125</text>
<text x="52.4" y="157.9">140</text>
<text x="54.8" y="160.6">155</text>
<text x="56.2" y="157.9">160</text>
<text x="31.3" y="162.1">Ambient Temperature</text>
<text x="37.2" y="163.5">(°C)</text>
<text x="119.6" y="183.9">1</text>
<text x="118.2" y="192.4">1</text>
<text x="123.1" y="201.3">1</text>
<text x="84.9" y="231.6">3</text>
<text x="143.3" y="231.4">5</text>
<text x="66.4" y="234.8">2</text>
<text x="88" y="235.6">4</text>
</g>
<g font-size="1.3" fill="#231f20">
<text x="62.4" y="124.3">100</text>
<text x="63.1" y="128.2">80</text>
<text x="63.1" y="136">40</text>
<text x="63.1" y="132.1">60</text>
<text x="62.3" y="138.9" transform="rotate(-90 62.3 138.9)">% Rated Power</text>
<text x="63.1" y="139.9">20</text>
<text x="63.8" y="143.8">0</text>
<text x="63.5" y="144.9">-60</text>
<text x="64.7" y="147.1">-55</text>
<text x="66.9" y="144.9">-40</text>
<text x="70.3" y="144.9">-20</text>
<text x="74.1" y="144.9">0</text>
<text x="75.3" y="148.6">Terminal Part Temperature</text>
<text x="77.2" y="144.9">20</text>
<text x="80.6" y="144.9">40</text>
<text x="82.3" y="149.8">(°C)</text>
<text x="84" y="144.9">60</text>
<text x="85.9" y="147.1">70</text>
<text x="87.8" y="144.9">80</text>
<text x="91" y="144.9">100</text>
<text x="93.3" y="144.9">120</text>
<text x="95.3" y="147.1">125</text>
<text x="97.4" y="144.9">140</text>
<text x="99.9" y="147.1">155</text>
<text x="101.2" y="144.9">160</text>
<text x="62.4" y="151.8">100</text>
<text x="63.1" y="155.7">80</text>
<text x="63.1" y="159.6">60</text>
<text x="62.3" y="166.5" transform="rotate(-90 62.3 166.5)">% Rated Power</text>
<text x="63.1" y="163.6">40</text>
<text x="63.1" y="167.5">20</text>
<text x="63.5" y="172.5">-60</text>
<text x="63.8" y="171.4">0</text>
<text x="66.9" y="172.5">-40</text>
<text x="70.3" y="172.5">-20</text>
<text x="74.1" y="172.5">0</text>
<text x="77.2" y="172.5">20</text>
<text x="80.6" y="172.5">40</text>
<text x="84" y="172.5">60</text>
<text x="87.4" y="172.5">80</text>
<text x="91" y="172.5">100</text>
<text x="94.1" y="172.5">120</text>
<text x="97.4" y="172.5">140</text>
<text x="101.2" y="172.5">160</text>
<text x="64.7" y="174.6">-55</text>
<text x="75.3" y="176">Terminal Part Temperature</text>
<text x="82.3" y="177.3">(°C)</text>
<text x="90" y="174.6">95</text>
<text x="99.9" y="174.6">155</text>
</g>
<text font-size="1.1" fill="#231f20" x="17.9" y="199.5">1</text>
<g font-size=".9" fill="#231f20">
<text x="47.7" y="137.8">1H, 1E, 1J, 2A, 2B,</text>
<text x="37.3" y="138.2">1F</text>
<text x="47.7" y="139.1">2E, W2H, W3A (1W),</text>
<text x="47.7" y="140.3">W3A2 (2W)</text>
</g>
<g font-size=".8" fill="#231f20">
<text x="85.6" y="127.3">1H, 1E, 1J, 2A, 2B, 2E,</text>
<text x="87.9" y="128.2">W2H, W3A (1W)</text>
<text x="87.4" y="158.6">W3A2</text>
</g>
</svg>
